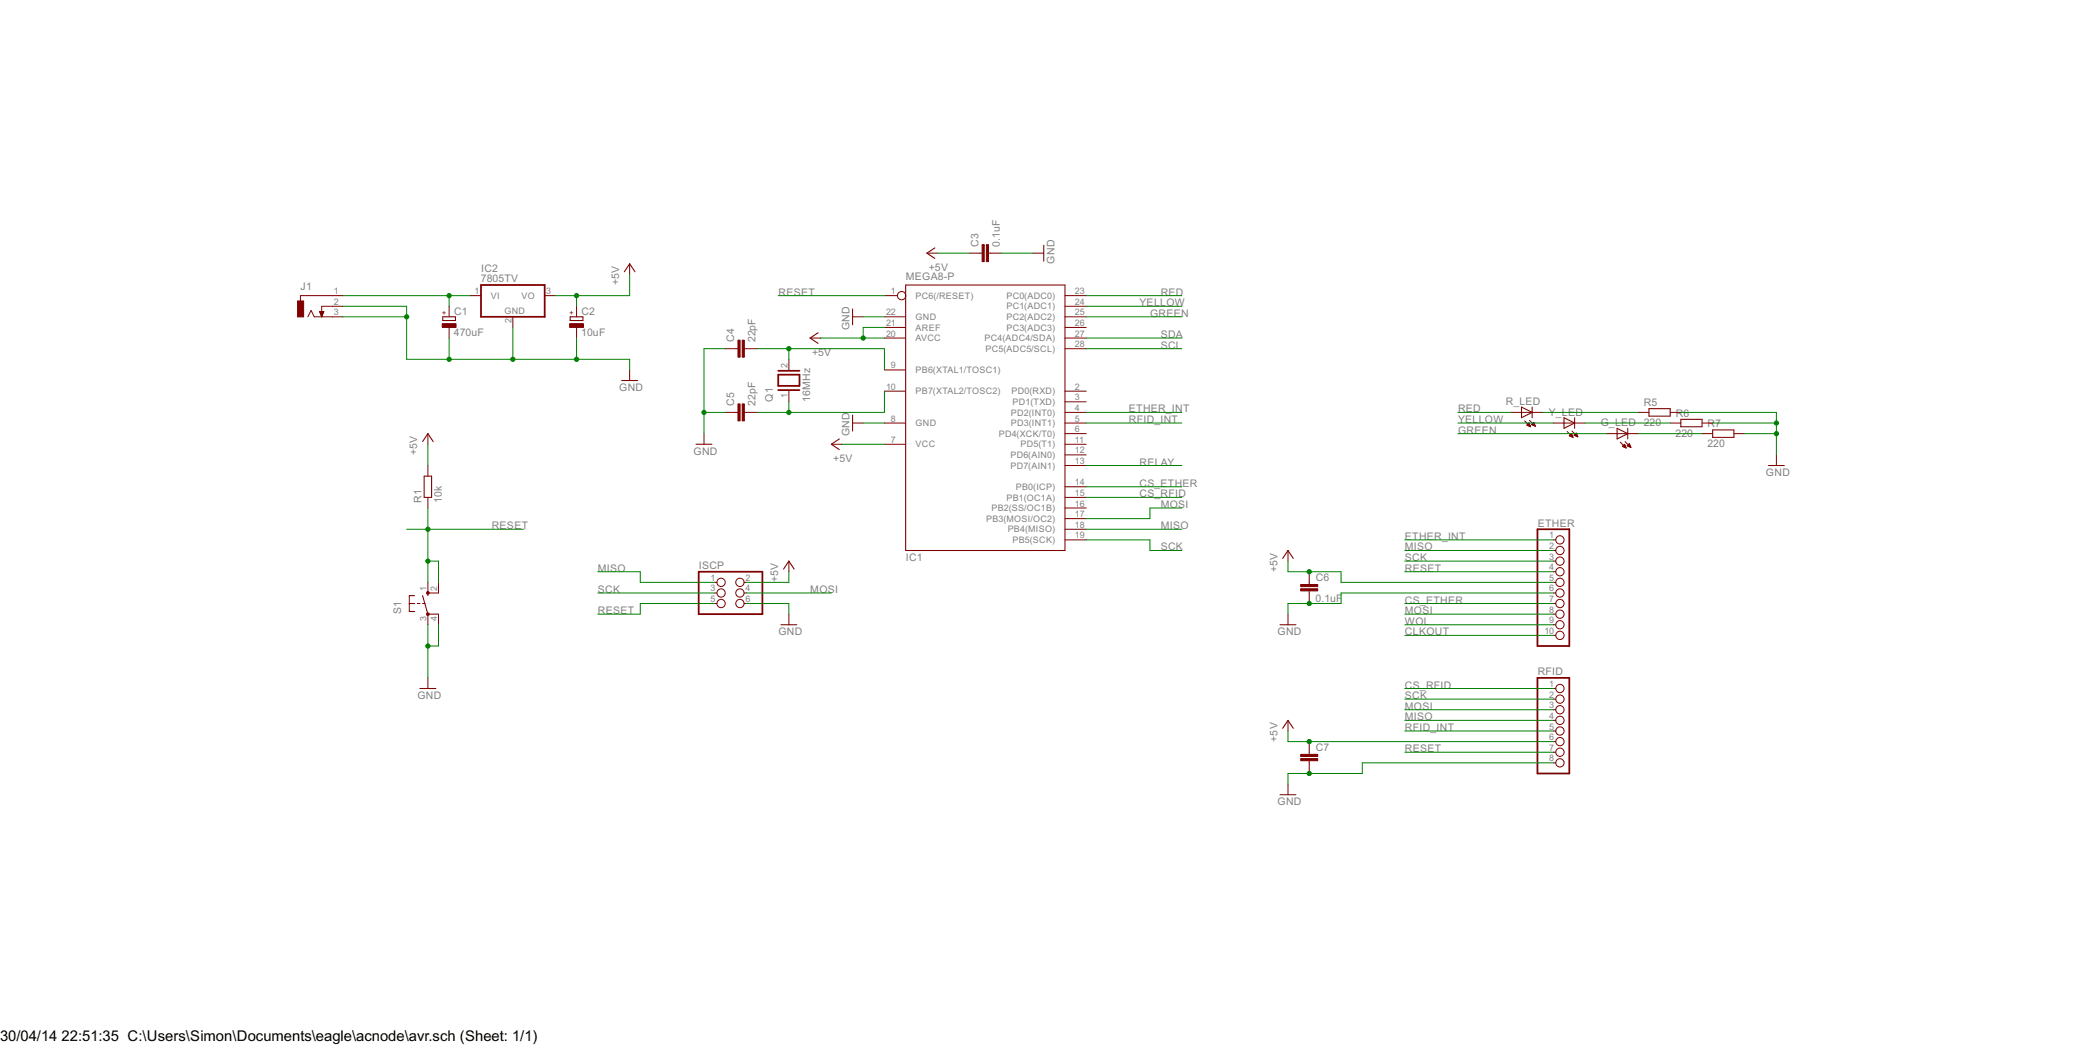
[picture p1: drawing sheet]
<svg xmlns="http://www.w3.org/2000/svg" width="500mm" height="250mm" viewBox="0 0 500 250" stroke-linecap="round" stroke-linejoin="round" font-family="sans-serif">
<g fill="none" stroke="#800000" stroke-width=".25">
<path d="M223.6 59.3l-1.9 1.2 1.9 1.3M249.6 58.6v3.8M105.9 75.8h3v.8h-3zM136.4 75.8h3v.8h-3zM149.3 65l1.3-1.9 1.3 1.9M195.7 79.6l-1.9 1.2 1.9 1.3M203.9 73.9v3.8M216.6 68.2h38.1v63.4h-38.1zM148.7 91h3.8M203.9 99.3v3.8M363.9 97.3l2.6 1.3-2.6 1.3zM366.5 97.3v2.6"/>
<path d="M374.1 99.9l2.5 1.3-2.5 1.2zM376.6 99.9v2.5M394.4 97.7h5.1v1.8h-5.1zM101.1 105.6l1.2-1.9 1.3 1.9M101.5 113.9h1.7v5h-1.7zM166.5 106.2h3.8M200.7 105l-1.9 1.2 1.9 1.3M386.8 102.4l2.5 1.3-2.5 1.3zM389.3 102.4v2.6M402 100.3h5.1v1.7h-5.1zM409.6 102.8h5.1v1.8h-5.1zM423 111.3h3.8"/>
<path d="M187.4 136.1l1.3-1.9 1.2 1.9M306.8 133.5l1.3-1.9 1.2 1.9M99.2 142.4h-1.3v3.8h1.3M101.1 142.4l1.2 4.5M102.3 141.8v.6M186.8 149.4h3.8M306.2 149.4h3.8M100.4 164.6h3.8M306.8 174.2l1.3-1.9 1.2 1.9M306.2 190h3.8"/>
</g>
<g fill="none" stroke="#800000" stroke-width=".24">
<path d="M73.6 75.8l.8-1.6 .8 1.6h6.8M76.4 74.5h1l-.5 1.3zM76.5 74.6h.9M76.5 74.7h.9M76.6 74.8h.7M76.6 74.9h.7M76.7 75.1h.5M76.7 75.2h.5M76.8 75.3h.3M76.8 75.4h.3M76.9 75.5h.1M76.9 75.7h.1"/>
<path d="M82 73.2h-5.1v2.6M82 70.7h-10.1v1.3M107.4 73.2v2.6M107.4 78.3v2.5M112.5 70.7h2.5M122.7 75.8v2.5M130.3 70.7h2.5M137.9 73.2v2.6M137.9 78.3v2.5M150.6 63.1v2.5M203.9 75.8h2.6M211.5 75.8h5.1"/>
<path d="M211.5 78.3h5.1M211.5 70.7h3.2M221.7 60.5h2.5M231.9 60.5h3M236.4 60.5h3.1M247.1 60.5h2.5M254.7 75.8h5.1M254.7 78.3h5.1M254.7 73.2h5.1M254.7 70.7h5.1M150.6 88.5v2.5M173.5 98.6h3"/>
<path d="M173.5 83.4h3M178 98.6h3.1M178 83.4h3.1M188.7 85.9v2.6M188.7 93.5v2.6M193.8 80.8h2.5M211.5 93.5h5.1M211.5 88.5h5.1M211.5 80.8h5.1M254.7 93.5h5.1M254.7 80.8h5.1M254.7 98.6h5.1"/>
<path d="M254.7 96.1h5.1M254.7 83.4h5.1M361.4 98.6h7.6M391.9 98.6h2.5M399.5 98.6h2.5M102.3 103.7v2.5M102.3 111.3v2.6M102.3 118.9v2.6M168.4 103.7v2.5M198.8 106.2h2.6M203.9 101.2h2.6M211.5 101.2h5.1"/>
<path d="M211.5 106.2h5.1M254.7 101.2h5.1M254.7 106.2h5.1M254.7 118.9h5.1M254.7 116.4h5.1M254.7 111.3h5.1M254.7 108.8h5.1M254.7 103.7h5.1M364.7 100.6l1.4 1.4M365.2 101.7l.5-.5 .4 .8zM365.3 101.6h.6M365.3 101.7h.7"/>
<path d="M365.4 101.5h.4M365.5 101.3h.3M365.6 101.8h.4M365.6 101.2h.1M365.8 100.5l1.4 1.4M365.9 102h.2M366.4 101.5h.6M366.5 101.6h.6M366.5 101.3h.5M366.6 101.2h.3M366.8 101.7h.3M366.8 101.1h.1"/>
<path d="M366.8 101l.4 .9-.9-.4zM367 101.8h.2M371.5 101.2h7.7M374.8 103.2l1.4 1.4M375.3 104.2l.6-.5 .3 .9zM375.4 104.1h.6M375.5 104.2h.6M375.6 104h.4M375.7 103.9h.2M375.7 104.4h.5M375.8 103.8h.1M376 103.1l1.4 1.4"/>
<path d="M376 104.5h.2M376.6 104h.6M376.6 104.1h.7M376.7 103.9h.4M376.8 103.8h.3M376.9 104.2h.4M376.9 103.6h.1M377 103.6l.4 .9-.9-.4zM377.2 104.4h.2M384.2 103.7h7.7M387.5 105.7l1.4 1.4M388 106.7l.6-.5 .3 .9z"/>
<path d="M388.1 106.8h.7M388.1 106.7h.6M388.3 106.5h.4M388.4 106.4h.2M388.4 106.9h.5M388.5 106.3h.1M388.7 105.6l1.4 1.4M388.7 107h.2M389.3 106.5h.6M389.3 106.7h.6M389.4 106.4h.4M389.5 106.3h.3"/>
<path d="M389.6 106.8h.4M389.6 106.2h.1M389.7 106.1l.4 .9-.9-.4zM389.8 106.9h.2M399.5 101.2h2.5M407.1 101.2h2.5M407.1 103.7h2.5M414.7 103.7h2.6M424.9 108.8v2.5M102.3 139.3v2.5h2.6v-2.5M170.9 139.3h.6M178 139.3h.5"/>
<path d="M188.7 134.2v2.5M254.7 129.1h5.1M254.7 126.6h5.1M254.7 124h5.1M254.7 121.5h5.1M308.1 131.6v2.6M313.1 136.7v3.1M371.5 129.1h.6M371.5 139.3h.6M371.5 131.6h.6M371.5 134.2h.6M371.5 136.7h.6"/>
<path d="M97.9 144.3h1.3M99.8 144.3h.6M101.1 144.3h.6M102.3 149.4v-2.5h2.6v2.5M170.9 144.3h.6M170.9 141.8h.6M178 144.3h.5M178 141.8h.5M188.7 146.9v2.5M308.1 146.9v2.5M313.1 141.3v3M371.5 144.3h.6"/>
<path d="M371.5 141.8h.6M371.5 146.9h.6M371.5 149.4h.6M371.5 151.9h.6M102.3 162.1v2.5M308.1 172.3v2.5M313.1 177.3v3.1M371.5 164.6h.6M371.5 167.2h.6M371.5 169.7h.6M371.5 172.3h.6M371.5 174.8h.6"/>
<path d="M371.5 177.3h.6M371.5 179.9h.6M308.1 187.5v2.5M313.1 181.9v3.1M371.5 182.4h.6"/>
<circle cx="215.6" cy="70.7" r=".99"/>
<circle cx="172.5" cy="139.3" r=".99"/>
<circle cx="177" cy="139.3" r=".99"/>
<circle cx="373.1" cy="136.7" r=".99"/>
<circle cx="373.1" cy="134.2" r=".99"/>
<circle cx="373.1" cy="129.1" r=".99"/>
<circle cx="373.1" cy="131.6" r=".99"/>
<circle cx="373.1" cy="139.3" r=".99"/>
<circle cx="172.5" cy="141.8" r=".99"/>
<circle cx="172.5" cy="144.3" r=".99"/>
<circle cx="177" cy="141.8" r=".99"/>
<circle cx="177" cy="144.3" r=".99"/>
<circle cx="373.1" cy="144.3" r=".99"/>
<circle cx="373.1" cy="149.4" r=".99"/>
<circle cx="373.1" cy="151.9" r=".99"/>
<circle cx="373.1" cy="141.8" r=".99"/>
<circle cx="373.1" cy="146.9" r=".99"/>
<circle cx="373.1" cy="167.2" r=".99"/>
<circle cx="373.1" cy="169.7" r=".99"/>
<circle cx="373.1" cy="172.3" r=".99"/>
<circle cx="373.1" cy="164.6" r=".99"/>
<circle cx="373.1" cy="177.3" r=".99"/>
<circle cx="373.1" cy="179.9" r=".99"/>
<circle cx="373.1" cy="174.8" r=".99"/>
<circle cx="373.1" cy="182.4" r=".99"/>
</g>
<g fill="#800000" stroke="#800000" stroke-width=".24">
<path d="M71.1 72h1.5v3.8h-1.5z"/>
<path d="M105.8 77.4h3.3v.9h-3.3z"/>
<path d="M136.2 77.4h3.4v.9h-3.4z"/>
<path d="M235.9 58.5h.5v4.1h-.5z"/>
<path d="M234.9 58.5h.5v4.1h-.5z"/>
<path d="M177.5 81.3h.5v4.1h-.5z"/>
<path d="M176.5 81.3h.5v4.1h-.5z"/>
<path d="M177.5 96.6h.5v4h-.5z"/>
<path d="M176.5 96.6h.5v4h-.5z"/>
<path d="M311.1 140.8h4.1v.5h-4.1z"/>
<path d="M311.1 139.8h4.1v.5h-4.1z"/>
<path d="M311.1 181.4h4.1v.5h-4.1z"/>
<path d="M311.1 180.4h4.1v.5h-4.1z"/>
</g>
<path d="M115 68.2h15.3v7.6h-15.3zM186.1 89.6h5.1v2.7h-5.1zM186.1 88.7h5.1M186.1 93.3h5.1M167.1 136.7h15.3v10.2h-15.3zM367.7 126.6h7.6v27.9h-7.6zM367.7 162.1h7.6v22.9h-7.6z" fill="none" stroke="#800000" stroke-width=".42"/>
<g fill="#800000" stroke="#800000" stroke-width=".24">
<path d="M102.1 141.5h.5v.5h-.5z" fill-rule="evenodd"/>
<circle cx="102.3" cy="146.9" r=".33"/>
</g>
<g fill="none" stroke="#008000" stroke-width=".24">
<path d="M82 70.7h30.5M82 73.2h15.3v12.7h53.3v2.6M82 75.8h15.3M107.4 70.7v2.5M122.7 78.3v7.6M137.9 70.7v2.5M150.6 65.6v5.1h-17.8M186.1 70.7h25.4M206.5 75.8h5M211.5 78.3h-5v2.5M224.2 60.5h7.7M239.5 60.5h7.6"/>
<path d="M259.8 70.7h22.9M259.8 73.2h22.9M259.8 75.8h22.9M107.4 80.8v5.1M137.9 80.8v5.1M168.4 98.6h5.1M173.5 83.4h-5.1v20.3M181.1 83.4h30.4v5.1M188.7 83.4v2.5M188.7 96.1v2.5M196.3 80.8h15.2M211.5 93.5v5.1h-30.4"/>
<path d="M259.8 80.8h22.9M259.8 83.4h22.9M259.8 98.6h22.9M348.7 98.6h12.7M369 98.6h22.9M402 98.6h22.9v10.2M102.3 106.2v5.1M201.4 106.2h10.1M206.5 101.2h5M259.8 101.2h22.9M259.8 118.9h22.9M259.8 111.3h22.9"/>
<path d="M259.8 116.4h22.9M348.7 101.2h22.8M348.7 103.7h35.5M379.2 101.2h20.3M391.9 103.7h15.2M409.6 101.2h15.3M417.3 103.7h7.6M97.3 126.6h27.9M102.3 121.5v17.8M102.3 134.2h2.6v5.1M143 136.7h10.1v2.6h17.8M188.7 136.7v2.6h-10.2"/>
<path d="M259.8 126.6h22.9M259.8 129.1h15.2v2.5h7.7M282.7 121.5h-7.7v2.5h-15.2M308.1 134.2v2.5h12.7v2.6h50.7M336 136.7h35.5M336 134.2h35.5M336 131.6h35.5M336 129.1h35.5M102.3 149.4v12.7M104.9 149.4v5.1h-2.6M143 141.8h27.9M170.9 144.3h-17.8v2.6h-10.1"/>
<path d="M178.5 144.3h10.2v2.6M178.5 141.8h20.3M336 144.3h35.5M336 146.9h35.5M336 149.4h35.5M336 151.9h35.5M371.5 141.8h-50.7v2.5h-12.7v2.6M308.1 174.8v2.5h63.4M336 179.9h35.5M336 172.3h35.5M336 167.2h35.5M336 169.7h35.5"/>
<path d="M336 164.6h35.5M336 174.8h35.5M371.5 182.4h-45.7v2.6h-17.7v2.5"/>
</g>
<g fill="#008000" stroke="#008000" stroke-width=".24">
<circle cx="107.4" cy="70.7" r=".51"/>
<circle cx="137.9" cy="70.7" r=".51"/>
<circle cx="206.5" cy="80.8" r=".51"/>
<circle cx="313.1" cy="136.7" r=".51"/>
<circle cx="313.1" cy="177.3" r=".51"/>
<circle cx="97.3" cy="75.8" r=".51"/>
<circle cx="107.4" cy="85.9" r=".51"/>
<circle cx="122.7" cy="85.9" r=".51"/>
<circle cx="137.9" cy="85.9" r=".51"/>
<circle cx="168.4" cy="98.6" r=".51"/>
<circle cx="102.3" cy="154.5" r=".51"/>
<circle cx="424.9" cy="101.2" r=".51"/>
<circle cx="424.9" cy="103.7" r=".51"/>
<circle cx="313.1" cy="144.3" r=".51"/>
<circle cx="313.1" cy="185" r=".51"/>
<circle cx="188.7" cy="83.4" r=".51"/>
<circle cx="188.7" cy="98.6" r=".51"/>
<circle cx="102.3" cy="134.2" r=".51"/>
<circle cx="102.3" cy="126.6" r=".51"/>
</g>
<g font-size="4">
<text x="0" y="249">30/04/14</text>
<text x="14.7" y="249">22:51:35 C:\Users\Simon\Documents\eagle\acnode\avr.sch (Sheet: 1/1)</text>
</g>
<g font-size="2.8" fill="#808080">
<text x="234" y="59" transform="rotate(-90 234 59)">C3</text>
<text x="239.1" y="59" transform="rotate(-90 239.1 59)">0.1uF</text>
<text x="115.1" y="65">IC2</text>
<text x="222.2" y="64.8">+5V</text>
<text x="252.2" y="63" transform="rotate(-90 252.2 63)">GND</text>
<text x="71.9" y="69.4">J1</text>
<text x="115" y="67.5">7805TV</text>
<text x="148.1" y="68.1" transform="rotate(-90 148.1 68.1)">+5V</text>
<text x="186.2" y="70.7">RESET</text>
<text x="216.7" y="66.9">MEGA8-P</text>
<text x="277.6" y="70.7">RED</text>
<text x="108.6" y="75.3">C1</text>
<text x="139.1" y="75.3">C2</text>
<text x="272.5" y="73.2">YELLOW</text>
<text x="275.1" y="75.8">GREEN</text>
<text x="108.6" y="80.4">470uF</text>
<text x="139" y="80.4">10uF</text>
<text x="175.6" y="81.8" transform="rotate(-90 175.6 81.8)">C4</text>
<text x="180.7" y="81.9" transform="rotate(-90 180.7 81.9)">22pF</text>
<text x="203.2" y="79" transform="rotate(-90 203.2 79)">GND</text>
<text x="277.6" y="80.8">SDA</text>
<text x="277.6" y="83.4">SCL</text>
<text x="194.2" y="85.2">+5V</text>
<text x="148.1" y="93.5">GND</text>
<text x="175.6" y="97.1" transform="rotate(-90 175.6 97.1)">C5</text>
<text x="180.7" y="97.1" transform="rotate(-90 180.7 97.1)">22pF</text>
<text x="184.9" y="96" transform="rotate(-90 184.9 96)">Q1</text>
<text x="193.8" y="96.1" transform="rotate(-90 193.8 96.1)">16MHz</text>
<text x="270" y="98.6">ETHER_INT</text>
<text x="270" y="101.2">RFID_INT</text>
<text x="348.7" y="98.6">RED</text>
<text x="348.7" y="101.2">YELLOW</text>
<text x="360.1" y="96.8">R_LED</text>
<text x="370.5" y="99.4">Y_LED</text>
<text x="382.8" y="101.9">G_LED 220</text>
<text x="393.2" y="97.1">R5</text>
<text x="400.8" y="99.7">R6</text>
<text x="203.2" y="104.4" transform="rotate(-90 203.2 104.4)">GND</text>
<text x="348.7" y="103.7">GREEN</text>
<text x="400.8" y="104.5">220</text>
<text x="408.4" y="107">220</text>
<text x="408.4" y="102.2">R7</text>
<text x="99.8" y="108.8" transform="rotate(-90 99.8 108.8)">+5V</text>
<text x="165.9" y="108.8">GND</text>
<text x="199.3" y="110.6">+5V</text>
<text x="272.5" y="111.3">RELAY</text>
<text x="422.4" y="113.9">GND</text>
<text x="272.5" y="118.9">CS_RFID</text>
<text x="272.5" y="116.4">CS_ETHER</text>
<text x="100.8" y="120.2" transform="rotate(-90 100.8 120.2)">R1</text>
<text x="105.6" y="120.2" transform="rotate(-90 105.6 120.2)">10k</text>
<text x="277.6" y="121.5">MOSI</text>
<text x="367.8" y="125.9">ETHER</text>
<text x="117.6" y="126.5">RESET</text>
<text x="277.6" y="126.5">MISO</text>
<text x="277.6" y="131.6">SCK</text>
<text x="336" y="131.6">MISO</text>
<text x="336" y="129.1">ETHER_INT</text>
<text x="143" y="136.7">MISO</text>
<text x="167.1" y="136.1">ISCP</text>
<text x="216.7" y="134.2">IC1</text>
<text x="305.5" y="136.7" transform="rotate(-90 305.5 136.7)">+5V</text>
<text x="336" y="136.7">RESET</text>
<text x="336" y="134.2">SCK</text>
<text x="143" y="141.8">SCK</text>
<text x="186.1" y="139.2" transform="rotate(-90 186.1 139.2)">+5V</text>
<text x="193.8" y="141.8">MOSI</text>
<text x="314.7" y="143.9">0.1uF</text>
<text x="314.7" y="138.9">C6</text>
<text x="96" y="146.8" transform="rotate(-90 96 146.8)">S1</text>
<text x="143" y="146.9">RESET</text>
<text x="336" y="146.9">MOSI</text>
<text x="336" y="144.3">CS_ETHER</text>
<text x="336" y="149.4">WOL</text>
<text x="186.2" y="151.9">GND</text>
<text x="305.6" y="151.9">GND</text>
<text x="336" y="151.9">CLKOUT</text>
<text x="367.8" y="161.5">RFID</text>
<text x="99.8" y="167.2">GND</text>
<text x="336" y="167.2">SCK</text>
<text x="336" y="164.6">CS_RFID</text>
<text x="336" y="172.3">MISO</text>
<text x="336" y="169.7">MOSI</text>
<text x="305.5" y="177.3" transform="rotate(-90 305.5 177.3)">+5V</text>
<text x="314.7" y="179.5">C7</text>
<text x="336" y="179.9">RESET</text>
<text x="336" y="174.8">RFID_INT</text>
<text x="305.6" y="192.6">GND</text>
</g>
<g font-size="2.4" fill="#808080">
<text x="79.8" y="70.3">1</text>
<text x="113.5" y="70.3">1</text>
<text x="117.4" y="71.4">VI</text>
<text x="124.7" y="71.4">VO</text>
<text x="130.6" y="70.3">3</text>
<text x="213.1" y="70.3">1</text>
<text x="219" y="71.4">PC6(/RESET)</text>
<text x="240.7" y="71.4">PC0(ADC0)</text>
<text x="257.1" y="70.3">23</text>
<text x="79.8" y="72.9">2</text>
<text x="79.8" y="75.4">3</text>
<text x="120.7" y="75">GND</text>
<text x="122.3" y="77.3" transform="rotate(-90 122.3 77.3)">2</text>
<text x="211.9" y="75.4">22</text>
<text x="211.9" y="77.9">21</text>
<text x="219" y="76.5">GND</text>
<text x="240.7" y="76.5">PC2(ADC2)</text>
<text x="240.7" y="74">PC1(ADC1)</text>
<text x="257.1" y="77.9">26</text>
<text x="257.1" y="75.4">25</text>
<text x="257.1" y="72.9">24</text>
<text x="211.9" y="80.5">20</text>
<text x="219" y="79.1">AREF</text>
<text x="219" y="81.6">AVCC</text>
<text x="235.5" y="81.6">PC4(ADC4/SDA)</text>
<text x="240.7" y="79.1">PC3(ADC3)</text>
<text x="257.1" y="83">28</text>
<text x="257.1" y="80.5">27</text>
<text x="188.3" y="88.1" transform="rotate(-90 188.3 88.1)">2</text>
<text x="213.1" y="88.1">9</text>
<text x="219" y="89.2">PB6(XTAL1/TOSC1)</text>
<text x="235.7" y="84.1">PC5(ADC5/SCL)</text>
<text x="188.3" y="95.1" transform="rotate(-90 188.3 95.1)">1</text>
<text x="211.9" y="93.2">10</text>
<text x="219" y="94.3">PB7(XTAL2/TOSC2)</text>
<text x="241.9" y="94.3">PD0(RXD)</text>
<text x="257.1" y="95.7">3</text>
<text x="257.1" y="93.2">2</text>
<text x="213.1" y="100.8">8</text>
<text x="219" y="101.9">GND</text>
<text x="241.8" y="101.9">PD3(INT1)</text>
<text x="241.8" y="99.4">PD2(INT0)</text>
<text x="242.2" y="96.8">PD1(TXD)</text>
<text x="257.1" y="100.8">5</text>
<text x="257.1" y="98.3">4</text>
<text x="213.1" y="105.9">7</text>
<text x="219" y="107">VCC</text>
<text x="238.9" y="104.5">PD4(XCK/T0)</text>
<text x="244.1" y="107">PD5(T1)</text>
<text x="257.1" y="105.9">11</text>
<text x="257.1" y="103.3">6</text>
<text x="241.7" y="112.1">PD7(AIN1)</text>
<text x="241.7" y="109.5">PD6(AIN0)</text>
<text x="257.1" y="111">13</text>
<text x="257.1" y="108.4">12</text>
<text x="240.7" y="119.7">PB1(OC1A)</text>
<text x="243" y="117.2">PB0(ICP)</text>
<text x="257.1" y="118.6">15</text>
<text x="257.1" y="116">14</text>
<text x="235.8" y="124.8">PB3(MOSI/OC2)</text>
<text x="237.1" y="122.2">PB2(SS/OC1B)</text>
<text x="257.1" y="123.7">17</text>
<text x="257.1" y="121.1">16</text>
<text x="241" y="127.3">PB4(MISO)</text>
<text x="242.2" y="129.9">PB5(SCK)</text>
<text x="257.1" y="128.7">19</text>
<text x="257.1" y="126.2">18</text>
<text x="370.6" y="128.7">1</text>
<text x="370.6" y="131.3">2</text>
<text x="370.6" y="133.8">3</text>
<text x="370.6" y="136.4">4</text>
<text x="102" y="141.4" transform="rotate(-90 102 141.4)">1</text>
<text x="104.5" y="141.4" transform="rotate(-90 104.5 141.4)">2</text>
<text x="169.9" y="138.9">1</text>
<text x="169.9" y="141.4">3</text>
<text x="169.9" y="144">5</text>
<text x="178.3" y="138.9">2</text>
<text x="178.3" y="141.4">4</text>
<text x="178.3" y="144">6</text>
<text x="370.6" y="138.9">5</text>
<text x="370.6" y="141.4">6</text>
<text x="370.6" y="144">7</text>
<text x="102" y="148.4" transform="rotate(-90 102 148.4)">3</text>
<text x="104.5" y="148.4" transform="rotate(-90 104.5 148.4)">4</text>
<text x="370.6" y="146.5">8</text>
<text x="370.6" y="149">9</text>
<text x="369.4" y="151.6">10</text>
<text x="370.6" y="164.3">1</text>
<text x="370.6" y="166.8">2</text>
<text x="370.6" y="169.4">3</text>
<text x="370.6" y="171.9">4</text>
<text x="370.6" y="174.4">5</text>
<text x="370.6" y="177">6</text>
<text x="370.6" y="179.5">7</text>
<text x="370.6" y="182.1">8</text>
</g>
<g font-size="2" fill="#800000">
<text x="106.8" y="75.4" transform="rotate(-90 106.8 75.4)">+</text>
<text x="137.3" y="75.4" transform="rotate(-90 137.3 75.4)">+</text>
</g>
</svg>
